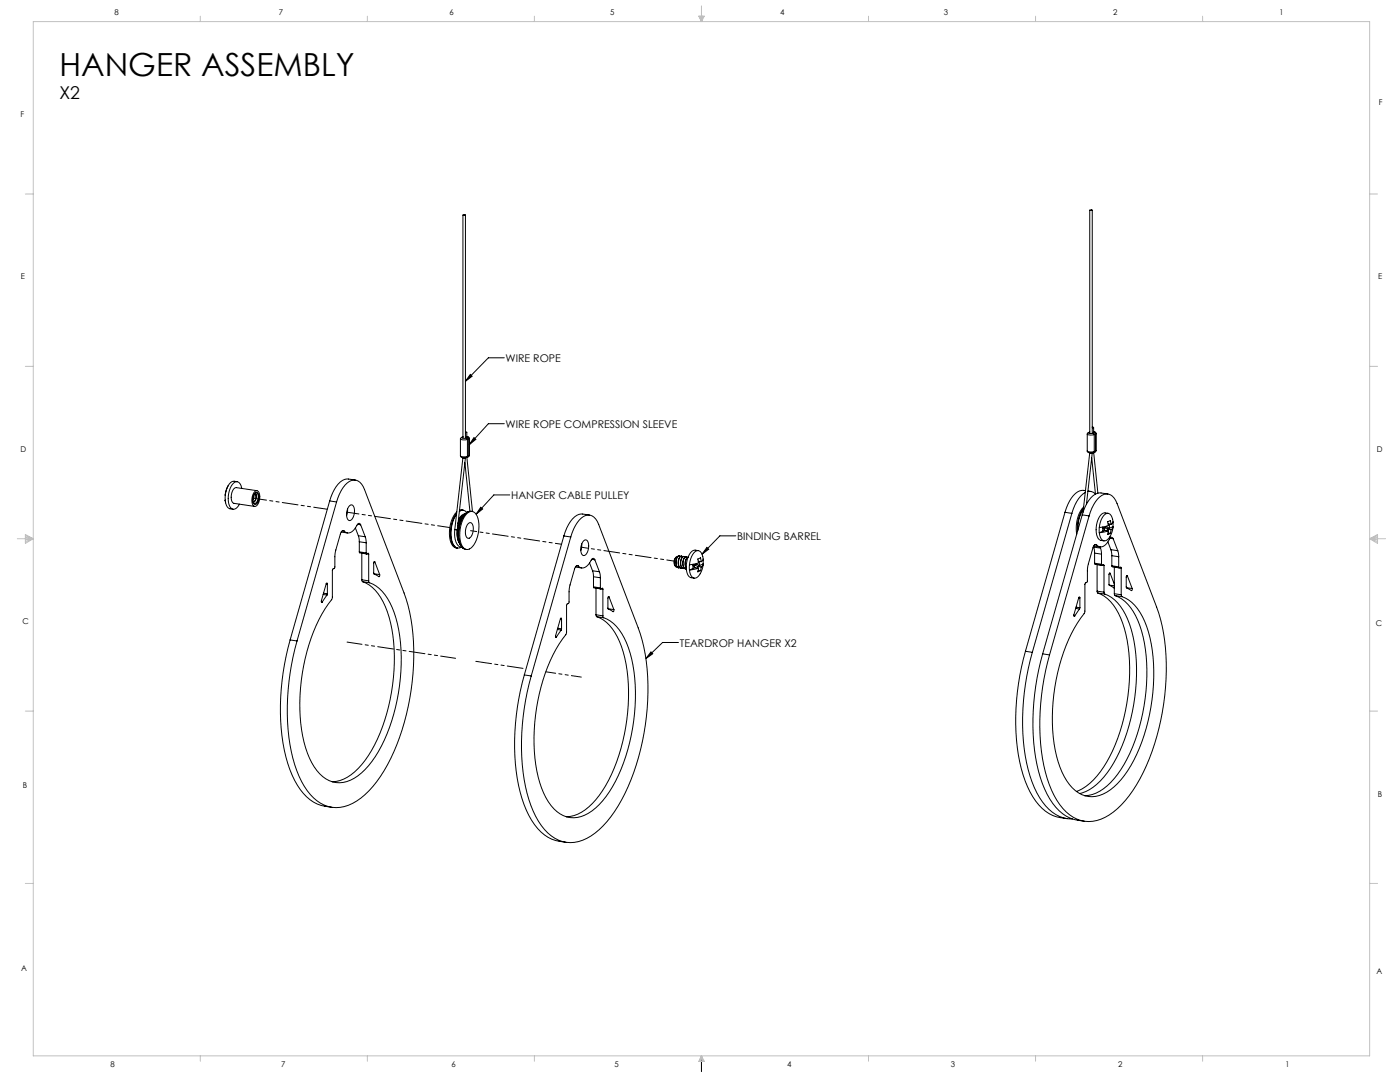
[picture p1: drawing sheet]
<svg xmlns="http://www.w3.org/2000/svg" width="559mm" height="432mm" viewBox="0 0 559 432" stroke-linecap="round" stroke-linejoin="round" font-family="sans-serif">
<g fill="none" stroke="#000" stroke-width=".4">
<path d="M184.8 85.8v88.9M184.8 85.8h1zM185.8 85.8v88.9M435 83.9v88.9M435 83.9h1zM436 83.9v88.9M187.7 149.4l.7 .7-2.6 2zM201.3 142.8h-6.4l-9.1 9.3M184.2 174.6l-.4 .6M184.2 174.6h.2a1.18 1.18 0 0 0 1.7 .2M184.8 174.3l-.6 .3M184.8 174.3h.1"/>
<path d="M185.8 172.4l.5 .1-.5 .1M186.1 174.8l.5 .6M186.3 172.5v1.9M186.6 175.4l-1.5 .2-1.3-.4v6.7M186.6 175.4v6.7M186.7 174.6l.1-.2-.5-.2 .8 .2 .2 .5M186.7 174.6l.4 .5M186.7 174.6l-.6 .2M187.1 175.1l-.5 .3M187.1 175.1v6.8M187.3 174.9l-.2 .2M187.3 174.9v6.8"/>
<path d="M189.2 174.6l.7 .7-2.6 2.1zM201.3 169.1h-6.4l-7.6 8.3M434 173.2l1.3 .4 1.5-.2M434 180l1.3 .4 1.5-.2M434 173.2v6.8M434 180a1.89 1.89 0 0 0 2.5 .6M434.4 172.6l-.4 .6M434.6 172.6a1.18 1.18 0 0 0 1.7 .3M434.6 172.6h-.2M434.9 172.4l-.5 .2M435 172.5l-.4 .1M435 172.4h-.1"/>
<path d="M436 170.4l.5 .2-.5 .1M436.3 172.9l.5 .5M436.5 172.3l.7 .2 .3 .5M436.5 172.3l.5 .1-.1 .2M436.5 170.6v1.9M436.8 173.4v6.8M436.9 172.6l.4 .6M436.9 172.6l-.6 .3M437.3 173.2l.2-.2-.2 6.9M437.3 179.9l-.2 .4M437.3 173.2l-.5 .2M437.3 173.2v6.7"/>
<path d="M437.3 179.9l-.5 .3M437.5 179.7l-.4 .6M89.9 199.7l.2 1M89.9 199.5v.3M89.9 199.8l.2 1a2.63 2.63 0 0 0 2.9 2.4M89.9 197.7v2.1M91.1 193.8l-.9 2.2-.3 1.7M94.7 192.2a2.93 2.93 0 0 0-4 2.4l-.8 3.1M96.5 194.9l-.1-.4a1.97 1.97 0 0 0-.9-1.9 1.97 1.97 0 0 0-2.2 .1 8.7 8.7 0 0 0-1 10.2 2.1 2.1 0 0 0 3.1-1.4l.2-.3M101.3 197.6l-.4 2.1M101.6 197.1l.4-.2 .2 .7M101.7 196.2a.91 .91 0 0 1 1.5 .1 5 5 0 0 1-1.1 5.7 1.69 1.69 0 0 1-1.6-2.3l.5-2.4z"/>
<path d="M101.8 196.9l.7-.3a3.2 3.2 0 0 1-.7 4.8 2.97 2.97 0 0 1-.4-4.1zM102.1 196.6h.2a2.44 2.44 0 0 1 .3 3.7l-.8 .6-.8-.4a2.16 2.16 0 0 0 .7-3.3l.5 .4M102.2 197.6l.1 1a2.09 2.09 0 0 1-1.2 1.9M102.6 195.8l-8.3-1.2a4.1 4.1 0 0 0-1.6 5.8l.7 .5 8.2 1.2M131.6 199.9l2.7 .4M131.6 199.9l-15.8 55.5M141.9 191.6a6.3 6.3 0 0 0-8.5 3.8l-1.8 4.5M183.8 181.9l1.3 .4 1.5-.2M183.8 181.9a1.89 1.89 0 0 0 2.5 .6M184.8 182.8l.9 .1M184.8 182.8l-3.3 28.5M184.8 182.7v.1"/>
<path d="M185.6 184.6l2 19.4M185.7 182.9l-3.2 28.6M185.8 182.7l-.1 .2M186.3 182.5l2.3 21.6M186.6 182.1l-.3 .4M186.9 182.3l-.6 .2M187.1 181.9l-.2 .4M187.1 181.9l-.5 .2M187.3 181.7l-.4 .6M187.3 181.7l-.2 .2M203.5 197.5h-6.4l-7.1 7.7M433.2 196.5a13.1 13.1 0 0 0-5.4 8.4"/>
<path d="M433.3 195.8a5 5 0 0 0-5.6 2.9l-1.5 2.6-1.1 3.2M434.2 196.2a3.3 3.3 0 0 1 3 .9M434.2 196l1.1 .1M434.9 180.9l1 .1M434.9 180.9l-2.6 23.5M435 180.7l-.1 .2M435.7 182.7l1.5 14.5M435.9 181l-2.3 20.2M436 180.7l-.1 .3M436.5 180.6l-.6 .2M436.5 180.6l1.7 16.2M436.8 180.2l-.3 .4"/>
<path d="M437.1 180.3l-.6 .3M442.2 197.1a6.3 6.3 0 0 0-8.4 3.9l-1.8 4.5M134.3 200.3a12.2 12.2 0 0 1 6.1-8.6 4.2 4.2 0 0 1 5.1 3.6l15.8 41.3a84.2 84.2 0 0 1 1.6 45.3 74.3 74.3 0 0 1-14.1 32 20.7 20.7 0 0 1-14.6 8.4 15.1 15.1 0 0 1-12.8-8.5 61.2 61.2 0 0 1-6.7-32.1 103.2 103.2 0 0 1 3.9-25.9M134.3 200.3l-15.7 55.5M136.2 212.3l2.5 .4M136.6 211.8l.7 .1M137.3 211.9a1.04 1.04 0 0 0-1 .1 1.04 1.04 0 0 0-.4 1l-2.1 7.5-.2 5.9-.9 1.2-.1 11a66 66 0 0 0-12.3 33 60.9 60.9 0 0 0 3.2 30.9 15 15 0 0 0 10.6 9.8 14.1 14.1 0 0 0 11.6-5.2 58.5 58.5 0 0 0 13.3-30.5 65.2 65.2 0 0 0-2.5-34.1 16.5 16.5 0 0 0-9-10M138.7 203.1l-.4 2.6M139.5 201.8a.91 .91 0 0 1 1.5 .1 5 5 0 0 1-1.1 5.8 1.69 1.69 0 0 1-1.6-2.4l.5-2.4zM141.8 210.7l1.2 3.1M142.7 209.2l1.2 .2M143 213.8l.4 2.4"/>
<path d="M143 213.8l2.8 .4M143.4 216.2l2.8 .4M143.4 216.2v4M143.9 209.4a.75 .75 0 0 0-.8-.5 .75 .75 0 0 0-.6 .7 3.7 3.7 0 0 1-4.6 2.8l-.6-.5M143.9 209.4l1.9 4.8M145.8 214.2l.4 2.4M146.2 216.6v4M181.5 211.3a7.7 7.7 0 0 0 1.8 6.8l1.2 .4M181.5 211.3l1 .2M182.2 205.2a12.9 12.9 0 0 0-1 12.5l1 .9 1.7-.1M182.3 204.3a12.4 12.4 0 0 0-1.5 13.6l1.8 .8a4 4 0 0 1-2.6-3.7 14 14 0 0 1 2.3-10.1M182.5 211.5l.1 3.4 .7 1.8"/>
<path d="M183.4 204.1l1.7-.4 1.2 .8M183.4 203.6h1.4l-1.4 .3M185.2 205.5l-1.3 1.2-1.1 2.4M185.3 205.4l-1.5 1.3-1 2M185.6 205.1h-.1a3.6 3.6 0 0 0-2.5 2.3M185.7 205a10.4 10.4 0 0 0-1.9 12.6M186.4 205a2.3 2.3 0 0 1 2.3-.8 2.3 2.3 0 0 1 1.7 1.7 12.9 12.9 0 0 1-2.4 12.8 2.37 2.37 0 0 1-2.5 .4 2.37 2.37 0 0 1-1.4-2 13.4 13.4 0 0 1 2.3-12.1zM186.7 204.3a10.9 10.9 0 0 0-3.7 10.5l.2 1.1a4.6 4.6 0 0 0 1.7 3M186.9 208.9a.91 .91 0 0 1 1.6 .1 5 5 0 0 1-1.2 5.8 1.69 1.69 0 0 1-1.5-2.4l.4-2.4zM188.5 204.1l-.5-.1a4 4 0 0 0-3.5 2.9 12.8 12.8 0 0 0-.3 11.3l1.1 .9 .9 .2M191.9 202.4l.7 .7-2.6 2.1zM225.1 213.9l2.7 .4"/>
<path d="M225.1 213.9l-15.8 55.5M227.8 214.3a12.2 12.2 0 0 1 6-8.6 4.2 4.2 0 0 1 5.2 3.6l15.7 41.3a84.2 84.2 0 0 1 1.7 45.3 74.3 74.3 0 0 1-14.1 31.9 20.7 20.7 0 0 1-14.7 8.5 15.1 15.1 0 0 1-12.7-8.6 61.2 61.2 0 0 1-6.7-32 103.2 103.2 0 0 1 3.8-25.9M227.8 214.3l-15.8 55.5M232.2 217.1l-.4 2.6M233 215.8a.91 .91 0 0 1 1.5 .1 5 5 0 0 1-1.1 5.7 1.69 1.69 0 0 1-1.6-2.3l.5-2.4zM235.3 205.6a6.3 6.3 0 0 0-8.4 3.8l-1.8 4.5M278.7 219.7a2.93 2.93 0 0 0-4 2.4 8.4 8.4 0 0 0 .4 8.1l2 .5M282.1 218.5l.8 .7-2.7 2zM293.7 213.8h-6.4l-7.1 7.4M425.1 204.5l2.7 .4M425.1 204.5l-15.8 55.4M427.8 204.9l-15.8 55.4"/>
<path d="M432 205.5l2.7 .4M432 205.5l-15.8 55.4M432.4 203.3a13.7 13.7 0 0 0-2.2 8.3M432.4 203a13.7 13.7 0 0 0-2.3 9M432.5 202.3a12.9 12.9 0 0 0-2.7 10.9M434.7 205.9a12.2 12.2 0 0 1 6-8.6 4.2 4.2 0 0 1 5.1 3.6l15.8 41.3a84.2 84.2 0 0 1 1.7 45.3 74.3 74.3 0 0 1-14.1 31.9 20.7 20.7 0 0 1-14.7 8.5 15.1 15.1 0 0 1-12.7-8.6 61.2 61.2 0 0 1-6.8-32 103.2 103.2 0 0 1 3.9-25.9M434.7 205.9l-15.8 55.5M436.4 218.1l.1 .2M436.5 218.3l.4 2.4M436.5 218.3l2.8 .4M436.5 217.9l2.6 .4 .2 .4M437 217.4l.7 .1"/>
<path d="M437.7 217.5a1.04 1.04 0 0 0-1.1 .1 1.04 1.04 0 0 0-.4 1l-2 7.4-.2 6-1 1.1v11a66 66 0 0 0-12.4 33 60.9 60.9 0 0 0 3.3 31 15 15 0 0 0 10.6 9.8 14.1 14.1 0 0 0 11.6-5.2 58.5 58.5 0 0 0 13.3-30.6 65.2 65.2 0 0 0-2.5-34.1 16.4 16.4 0 0 0-9.1-9.9M438.8 210.5v2.1M439.3 218.7l.4 2.4M440.2 210.3v1.7M440.2 210.9l.8 .8M440.8 210.6v.9M440.8 210.6l1.2 .6M441 211.7l-2.2 .9M441 211.7l1.4 .2M441.6 210.2l-.8 .4M441.6 210v.2M442 211.2v.6"/>
<path d="M442 211.2l1.5 .2M442.2 216.3l1.2 3.1M442.3 212.7l.9 .2M442.3 209.1l1.2 .2M442.3 204.9a2.93 2.93 0 0 0-4 2.4 8.4 8.4 0 0 0 .4 8l2 .6M442.4 211.9l-3.6 .7M442.4 211.9l-.3 1.4 1.1-.4M442.8 209.2v1.6l-1.2-.6M443.1 214.8l1.2 .2M443.4 219.4l.4 2.4M443.4 219.4l2.7 .4M443.5 209.3a1.52 1.52 0 0 0 .6-2.1 1.97 1.97 0 0 0-1-2 1.97 1.97 0 0 0-2.1 .1l-1.5 2.1-.7 3.1"/>
<path d="M443.5 209.3l-.1-.4a.68 .68 0 0 0-.5-1.1 .68 .68 0 0 0-.7 1 .87 .87 0 0 1 0 1 .87 .87 0 0 1-1 .3l-2.4 .4M443.5 211.4l-.3 1.5M444.2 210.2l-.1 .6-.6 .6M444.2 210.2l-2.2 1M444.2 208.4v1.8M444.3 210.5l-.5 1.8a5.2 5.2 0 0 1-2.8 3.6 2.91 2.91 0 0 1-2.2-3.3M444.3 215a.75 .75 0 0 0-.8-.6 .75 .75 0 0 0-.7 .8 4.1 4.1 0 0 1-3.9 3l-1.2-.7M444.3 215l1.8 4.8M446.1 219.8l.4 2.4M129 237.2l1.5 .3M129.1 236.7l1.6 .3M130.2 233l-1.9 6.7v.6h.3"/>
<path d="M130.2 233l.3-.3 .2 .3M130.2 233h.5M130.5 237.5l-1.9 2.8M130.7 237l-.2 .5M130.7 233v4M143.4 220.2l.2 .4 3.6 .6M143.4 220.2l2.8 .4M144.4 231.4l.3 .7M144.4 231.4l2.8 .4M144.4 220.7v10.7M144.7 232.1a16.4 16.4 0 0 1 9.1 9.9 67.2 67.2 0 0 1 1.3 39.9 51.7 51.7 0 0 1-13.6 26.2 13.9 13.9 0 0 1-8.9 3.9M144.7 232.1l2.8 .4"/>
<path d="M146.2 220.6l.1 .4 .7-.2 .2 .4M147.2 231.8l.3 .7M147.2 221.2v10.6M149.2 229l2.3 .3M149.3 224.2l.3 .1M149.6 224.3l-.2-.2-.2 .5v4.3l2.1 1.3 .2-.9M149.6 224.3l1.9 5M229.7 226.3l2.5 .4M230.1 225.8l.7 .1M230.8 225.9a1.04 1.04 0 0 0-1.1 .1 1.04 1.04 0 0 0-.3 1l-2.1 7.5-.2 5.9-1 1.1v11.1a66 66 0 0 0-12.4 32.9 60.9 60.9 0 0 0 3.3 31 15 15 0 0 0 10.6 9.8 14.1 14.1 0 0 0 11.6-5.2 58.5 58.5 0 0 0 13.3-30.6 65.2 65.2 0 0 0-2.5-34.1 16.4 16.4 0 0 0-9-9.9M235.3 224.7l1.2 3.1M236.2 223.2l1.2 .2"/>
<path d="M236.5 227.8l.4 2.4M236.5 227.8l2.8 .4M236.9 234.2l.1 .4 3.6 .5M236.9 230.2l2.7 .4M236.9 234.2l2.7 .4M236.9 230.2v4M237.4 223.4a.75 .75 0 0 0-.8-.6 .75 .75 0 0 0-.6 .8 4.1 4.1 0 0 1-4 3l-1.2-.7M237.4 223.4l1.9 4.8M237.9 234.7v10.7M239.3 228.2l.3 2.4M239.6 234.6l.2 .4 .7-.2 .1 .3M239.6 230.6v4"/>
<path d="M240.6 235.1v10.7M242.8 238.2h.3M243.1 238.2h-.3l-.1 .3v4.4l2.1 1.2 .2-.8M243.1 238.2l1.9 5.1M269.9 222.3a2.72 2.72 0 0 0-.4 3.5M270.4 222.2a2.71 2.71 0 0 0-.4 4.2h.4M271 221.8a3 3 0 0 0-.2 4.8h.1M271 221.8h.2M271.5 222.1l-.6-.3a3.3 3.3 0 0 0 0 4.8l.4-.1M272.1 221.9l-.1 .1a3 3 0 0 0-.3 4.7l.1 .1M272.4 222.2l-.6-.2a3.3 3.3 0 0 0 .1 4.8l.4-.1M272.6 226.9h.1"/>
<path d="M272.9 222.1a3 3 0 0 0-.3 4.8M272.9 222l.1 .1M273.4 222.4l-.7-.3a3.3 3.3 0 0 0 .1 4.8l.4-.1M273.9 222.2h-.1a3 3 0 0 0-.3 4.8h.2M274.3 222.5l-.7-.3a3.3 3.3 0 0 0 .1 4.8h.3M274.7 222.4l-.1-.1a3.5 3.5 0 0 0-.6 4.5M274.8 222.4a2.99 2.99 0 0 0-.9 4.3M275.2 225.4v2.1M276.6 225.2v1.7M276.6 225.7l.8 .8M277.2 225.5v.8M277.2 225.5l1.3 .5"/>
<path d="M277.4 226.5l-2.2 1M277.4 226.5l1.4 .2M278 225.1l-.8 .4M278 224.9v.2M278.5 226v.7M278.5 226l1.4 .3M278.7 227.6l.9 .1M278.7 224l1.2 .2M278.8 226.7l-3.6 .8M278.8 226.7l-.3 1.5 1.1-.5M279.2 224.1v1.6l-1.2-.6M279.9 224.2a1.52 1.52 0 0 0 .6-2.2 1.97 1.97 0 0 0-1-1.9 1.97 1.97 0 0 0-2.1 .1l-1.5 2.1-.7 3.1"/>
<path d="M279.9 224.2l-.1-.4a.68 .68 0 0 0-.5-1.1 .68 .68 0 0 0-.7 1 .87 .87 0 0 1 0 1 .87 .87 0 0 1-1 .3l-2.4 .4M279.9 226.3l-.3 1.4M280.6 225.1l-.1 .6-.6 .6M280.6 225.1l-2.1 .9M280.7 223.3l-.1 1.8M280.7 225.3l-.4 1.9a5.2 5.2 0 0 1-2.9 3.5 2.91 2.91 0 0 1-2.2-3.2M430.6 238.5l.4 .1M431 238.6l-.3-.3-2.1 7 .1 .6 .3-.1M431 238.6v3.9M436.9 224.8l.2 .3 3.6 .6M436.9 220.7l2.8 .4M436.9 224.8l2.8 .4"/>
<path d="M436.9 220.7v4.1M437.9 235.9l.3 .8M437.9 235.9l2.8 .4M437.9 225.3v10.6M438.2 236.7a16.4 16.4 0 0 1 9.1 9.9 67.2 67.2 0 0 1 1.3 39.8 51.7 51.7 0 0 1-13.6 26.2 16.6 16.6 0 0 1-5.3 3.3M438.2 236.7l2.8 .4M439.7 225.2l.1 .4 .7-.3 .2 .4M439.7 221.1v4.1M440.7 236.3l.3 .8M440.7 225.7v10.6M441 237.1a16.4 16.4 0 0 1 9 9.9 67.2 67.2 0 0 1 1.3 39.8 51.7 51.7 0 0 1-13.5 26.2 15.7 15.7 0 0 1-6.9 3.7M442.7 233.5l2.1 .3"/>
<path d="M442.8 228.8h.3M443.1 228.8l-.2-.1-.2 .4v4.3l2 1.3M443.1 228.8l1.7 4.4M443.8 225.8l.1 .4 3.6 .5M443.8 221.8l2.7 .4M443.8 225.8l2.7 .4M443.8 221.8v4M444.7 234.7h.1M444.8 226.3h.1M444.8 236.9l.3 .8M444.8 236.9l2.7 .5M444.8 226.3v10.6"/>
<path d="M445.1 237.7a16.4 16.4 0 0 1 9.1 9.9 67.2 67.2 0 0 1 1.3 39.9 51.7 51.7 0 0 1-13.6 26.1 13.9 13.9 0 0 1-9 3.9M445.1 237.7l2.7 .4M446.5 226.2l.2 .4 .7-.3 .1 .4M446.5 222.2v4M447.5 237.4l.3 .7M447.5 226.7v10.7M449.6 234.5l2.3 .4M449.7 229.8h.3M450 229.8h-.3l-.2 .3 .1 4.4 2.1 1.2 .2-.8M450 229.8l1.9 5.1M115.8 255.4a91.5 91.5 0 0 0-.9 49.3 27.2 27.2 0 0 0 10.3 15.5 16.1 16.1 0 0 0 7.2 2M115.8 255.4l2.8 .4"/>
<path d="M128.3 240.2l.3 .1M221.7 254.2h.4M222.5 251.2l1.5 .2M222.6 250.7l1.5 .2M223.7 247l-1.9 6.7v.6l.3-.1M223.7 247l.3-.4 .1 .4M223.7 246.9l.4 .1M224 251.4l-1.9 2.8M224.1 250.9l-.1 .5M224.1 247v3.9M237.9 245.4l.3 .7M237.9 245.4l2.7 .4"/>
<path d="M238.2 246.1a16.4 16.4 0 0 1 9.1 9.9 67.2 67.2 0 0 1 1.3 39.9 51.7 51.7 0 0 1-13.6 26.1 13.9 13.9 0 0 1-9 3.9M238.2 246.1l2.8 .4M240.6 245.8l.4 .7M242.7 242.9l2.3 .4M270.8 256.4h-6.3l-6.7 6.4M409.3 259.9a91.5 91.5 0 0 0-1 49.3 27.2 27.2 0 0 0 10.4 15.5 16.1 16.1 0 0 0 7.2 2M409.3 259.9l2.7 .4M428.6 245.8h.4M429.4 242.8l1.5 .2M429.5 242.3l1.5 .2M430.9 243l-1.9 2.8M431 242.5l-.1 .5"/>
<path d="M209.3 269.4a91.5 91.5 0 0 0-1 49.2 27.2 27.2 0 0 0 10.4 15.5 16.1 16.1 0 0 0 7.2 2M209.3 269.4l2.7 .4M259.8 260.2l.7 .7-2.7 1.9zM412 260.3a91.5 91.5 0 0 0-.9 49.3 27.2 27.2 0 0 0 10.4 15.5 12.1 12.1 0 0 0 6.5 1.7M416.2 260.9a91.5 91.5 0 0 0-1 49.3 27.2 27.2 0 0 0 10.4 15.5 16.1 16.1 0 0 0 7.2 2M416.2 260.9l2.7 .5M280 421.4v6.3"/>
</g>
<path d="M181.8 262.7l-43.3-6.5" fill="none" stroke="#000" stroke-width=".4" stroke-dasharray="6.3 1.3 1.3 1.3 1.3 1.3" stroke-dashoffset=".3"/>
<path d="M179.5 210.5l-41.1-6.1" fill="none" stroke="#000" stroke-width=".4" stroke-dasharray="6.3 1.3 1.3 1.3 1.3 1.3" stroke-dashoffset="1.4"/>
<path d="M130.6 203.2l-29.6-4.4" fill="none" stroke="#000" stroke-width=".4" stroke-dasharray="6.3 1.3 1.3 1.3 1.3 1.3" stroke-dashoffset=".9"/>
<path d="M188.7 263.7l21.3 3.2" fill="none" stroke="#000" stroke-width=".4" stroke-dasharray="6.3 1.3 1.3 1.3 1.3 1.3" stroke-dashoffset="-1.2"/>
<path d="M217.8 268.1l14.2 2.1" fill="none" stroke="#000" stroke-width=".4" stroke-dasharray="6.3 1.3 1.3 1.3 1.3 1.3" stroke-dashoffset="2.4"/>
<path d="M187.8 211.8l36.3 5.4" fill="none" stroke="#000" stroke-width=".4" stroke-dasharray="6.3 1.3 1.3 1.3 1.3 1.3" stroke-dashoffset="3.9"/>
<path d="M231.9 218.4l37.1 5.5" fill="none" stroke="#000" stroke-width=".4" stroke-dasharray="6.3 1.3 1.3 1.3 1.3 1.3" stroke-dashoffset="3.4"/>
<g fill="none" stroke="#c0c0c0" stroke-width=".4">
<path d="M13.3 8.6h533.4v412.8h-533.4zM80 6.5v2.1M146.6 6.5v2.1M213.3 6.5v2.1M278.9 6.4h2.2l-1.1 2.2zM279.1 6.4l.9 2.2M279.6 6.4l.4 2.2M280 2.3v6.3M280.3 6.4l-.3 2.2M280.6 6.4l-.6 2.2M346.7 6.5v2.1M413.3 6.5v2.1"/>
<path d="M480 6.5v2.1M10.1 77.4h3.2M546.7 77.4h3.2M10.1 146.2h3.2M546.7 146.2h3.2M6.9 215h6.4M10.1 213.3l3.2 1.7-3.2 1.9zM10.1 213.8l3.2 1.2M10.1 214.4l3.2 .6M13.3 215l-3.2 1.2M13.3 215l-3.2 .5M546.7 215h6.3"/>
<path d="M546.7 215l3.1 .5M546.7 215l3.1 1.2M546.7 215l3.1-1.7v3.6zM549.8 214.4l-3.1 .6M549.8 213.8l-3.1 1.2M10.1 283.8h3.2M546.7 283.8h3.2M10.1 352.6h3.2M546.7 352.6h3.2M80 421.4v2.1M146.6 421.4v2.1M213.3 421.4v2.1"/>
<path d="M280 421.4l1.1 2.1h-2.2zM280 421.4l.6 2.1M280 421.4l-.9 2.1M280 421.4l-.4 2.1M280 421.4l.3 2.1M346.7 421.4v2.1M413.3 421.4v2.1M480 421.4v2.1"/>
</g>
<path d="M187.7 149.4l.7 .7-2.6 2zM189.2 174.6l.7 .7-2.6 2.1zM282.1 218.5l.8 .7-2.7 2zM259.8 260.2l.7 .7-2.7 1.9zM191.9 202.4l.7 .7-2.6 2.1z" fill="#000"/>
<text font-size="12.7" x="23.7" y="30.1">HANGER ASSEMBLY</text>
<text font-size="7.1" x="23.7" y="39.4">X2</text>
<g font-size="4.2">
<text x="201.8" y="144.4">WIRE ROPE</text>
<text x="201.8" y="170.7">WIRE ROPE COMPRESSION SLEEVE</text>
<text x="204" y="199.1">HANGER CABLE PULLEY</text>
<text x="294.2" y="215.5">BINDING BARREL</text>
<text x="271.4" y="258">TEARDROP HANGER X2</text>
</g>
<g font-size="3.2">
<text x="45.7" y="6.1">8</text>
<text x="111.3" y="6.1">7</text>
<text x="179.5" y="6.1">6</text>
<text x="243.5" y="6.1">5</text>
<text x="311.3" y="6">4</text>
<text x="376.8" y="6.1">3</text>
<text x="444.3" y="6.1">2</text>
<text x="510.7" y="6">1</text>
<text x="550.3" y="41.8">F</text>
<text x="8.2" y="46.6">F</text>
<text x="8.4" y="111.5">E</text>
<text x="550.1" y="111.2">E</text>
<text x="8.2" y="180.2">D</text>
<text x="549.6" y="180.4">D</text>
<text x="9" y="248.9">C</text>
<text x="549.2" y="249.9">C</text>
<text x="9.1" y="314.4">B</text>
<text x="550" y="318.2">B</text>
<text x="8.4" y="387.6">A</text>
<text x="549.4" y="388.7">A</text>
<text x="44.1" y="425.8">8</text>
<text x="112.2" y="425.8">7</text>
<text x="180.2" y="425.8">6</text>
<text x="245.3" y="425.7">5</text>
<text x="314.1" y="425.7">4</text>
<text x="379.5" y="425.8">3</text>
<text x="446.4" y="425.8">2</text>
<text x="513.1" y="425.8">1</text>
</g>
</svg>
